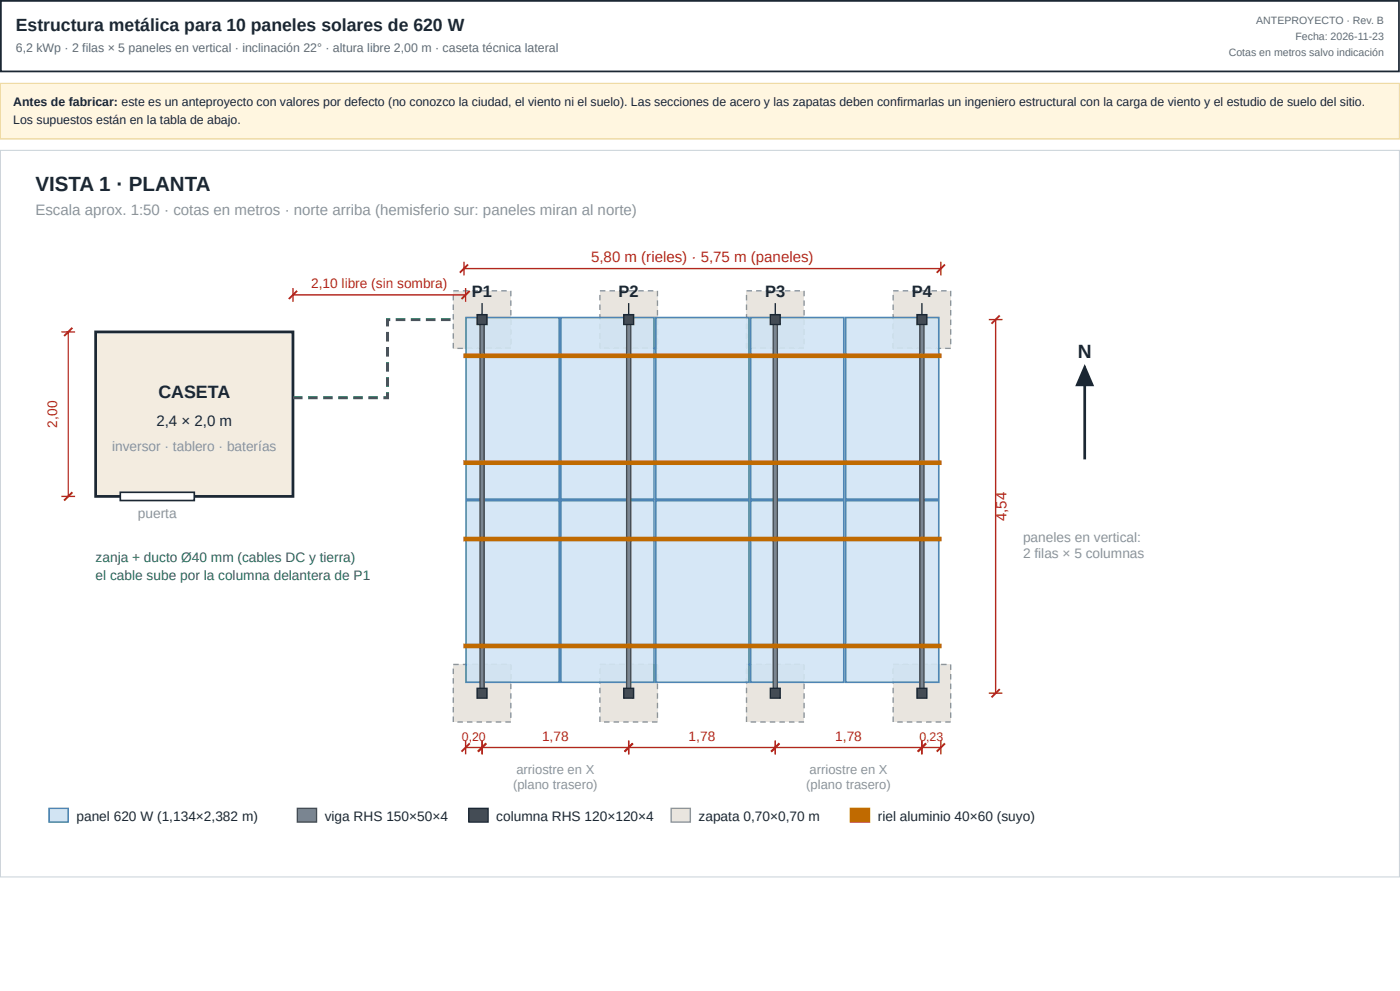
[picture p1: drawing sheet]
<svg xmlns="http://www.w3.org/2000/svg" width="420mm" height="297mm" viewBox="0 0 420 297" stroke-linecap="round" stroke-linejoin="round" font-family="sans-serif">
<path d="M.3 .3h419.6v21.1h-419.6z" fill="none" stroke="#1b2733" stroke-width=".53"/>
<path d="M0 24.9h420.2v16.9h-420.2z" fill="#fff6e0"/>
<path d="M.1 25h419.9v16.7h-419.9z" fill="none" stroke="#e8cf8b" stroke-width=".3"/>
<path d="M0 45h420.2v218.3h-420.2z" fill="#fff"/>
<path d="M.1 45.1h419.9v218h-419.9z" fill="none" stroke="#c9d1d8" stroke-width=".3"/>
<path d="M28.7 99.6h59.2v49.3h-59.2z" fill="#f3ece0"/>
<path d="M28.7 99.6h59.2v49.3h-59.2z" fill="none" stroke="#1b2733" stroke-width=".82" stroke-linecap="butt"/>
<path d="M36.1 147.7h22.2v2.5h-22.2z" fill="#fff"/>
<path d="M36.1 147.7h22.2v2.5h-22.2z" fill="none" stroke="#1b2733" stroke-width=".49"/>
<path d="M87.9 118.9h2.9v.9h-2.9zM92.5 118.9h2.8v.9h-2.8zM97 118.9h2.9v.9h-2.9zM101.5 118.9h2.9v.9h-2.9zM106 118.9h2.9v.9h-2.9zM110.6 118.9h2.8v.9h-2.8zM115.9 117.7h.9v2.1h-1.7v-.9h1.2v.4h-.4zM115.9 113.2h.9v2.8h-.9zM115.9 108.6h.9v2.9h-.9zM115.9 104.1h.9v2.9h-.9zM115.9 99.6h.9v2.9h-.9zM115.9 95.4h1.2v.9h-.8v-.4h.5v2h-.9zM118.8 95.4h2.9v.9h-2.9zM123.3 95.4h2.9v.9h-2.9zM127.8 95.4h2.9v.9h-2.9zM132.3 95.4h2.9v.9h-2.9zM136.9 95.4h.4v.9h-.4z" fill="#2d7a46"/>
<path d="M136 87.3h17.3v17.2h-17.3z" fill="#e9e5df"/>
<path d="M138.9 87h1.7v.5h-1.7zM141.8 87h1.7v.5h-1.7zM144.7 87h1.6v.5h-1.6zM147.6 87h1.6v.5h-1.6zM150.4 87h1.7v.5h-1.7zM153.1 87.3h.4v1.6h-.4zM153.1 90.1h.4v1.7h-.4zM153.1 93h.4v1.7h-.4zM153.1 95.9h.4v1.6h-.4zM153.1 98.8h.4v1.6h-.4zM153.1 101.6h.4v1.7h-.4zM151.7 104.3h1.6v.4h-1.6zM148.8 104.3h1.6v.4h-1.6zM145.9 104.3h1.7v.4h-1.7zM143 104.3h1.7v.4h-1.7zM140.2 104.3h1.6v.4h-1.6zM137.3 104.3h1.6v.4h-1.6zM135.8 102.9h.5v1.6h-.5zM135.8 100h.5v1.6h-.5zM135.8 97.1h.5v1.7h-.5zM135.8 94.2h.5v1.7h-.5zM135.8 91.4h.5v1.6h-.5zM135.8 88.5h.5v1.6h-.5zM136 87h1.7v.5h-1.7z" fill="#8a949e"/>
<path d="M136 199.4h17.3v17.2h-17.3z" fill="#e9e5df"/>
<path d="M138.9 199.2h1.7v.4h-1.7zM141.8 199.2h1.7v.4h-1.7zM144.7 199.2h1.6v.4h-1.6zM147.6 199.2h1.6v.4h-1.6zM150.4 199.2h1.7v.4h-1.7zM153.1 199.4h.4v1.6h-.4zM153.1 202.2h.4v1.7h-.4zM153.1 205.1h.4v1.7h-.4zM153.1 208h.4v1.7h-.4zM153.1 210.9h.4v1.6h-.4zM153.1 213.8h.4v1.6h-.4zM151.7 216.4h1.6v.4h-1.6zM148.8 216.4h1.6v.4h-1.6zM145.9 216.4h1.7v.4h-1.7zM143 216.4h1.7v.4h-1.7zM140.2 216.4h1.6v.4h-1.6zM137.3 216.4h1.6v.4h-1.6zM135.8 215h.5v1.6h-.5zM135.8 212.1h.5v1.7h-.5zM135.8 209.2h.5v1.7h-.5zM135.8 206.4h.5v1.6h-.5zM135.8 203.5h.5v1.6h-.5zM135.8 200.6h.5v1.6h-.5zM136 199.2h1.7v.4h-1.7z" fill="#8a949e"/>
<path d="M180.1 87.3h17.2v17.2h-17.2z" fill="#e9e5df"/>
<path d="M182.9 87h1.7v.5h-1.7zM185.8 87h1.7v.5h-1.7zM188.7 87h1.6v.5h-1.6zM191.6 87h1.6v.5h-1.6zM194.5 87h1.6v.5h-1.6zM197.1 87.3h.4v1.6h-.4zM197.1 90.1h.4v1.7h-.4zM197.1 93h.4v1.7h-.4zM197.1 95.9h.4v1.6h-.4zM197.1 98.8h.4v1.6h-.4zM197.1 101.6h.4v1.7h-.4zM195.7 104.3h1.6v.4h-1.6zM192.8 104.3h1.7v.4h-1.7zM189.9 104.3h1.7v.4h-1.7zM187 104.3h1.7v.4h-1.7zM184.2 104.3h1.6v.4h-1.6zM181.3 104.3h1.6v.4h-1.6zM179.9 102.9h.4v1.6h-.4zM179.9 100h.4v1.6h-.4zM179.9 97.1h.4v1.7h-.4zM179.9 94.2h.4v1.7h-.4zM179.9 91.4h.4v1.6h-.4zM179.9 88.5h.4v1.6h-.4zM180.1 87h1.6v.5h-1.6z" fill="#8a949e"/>
<path d="M180.1 199.4h17.2v17.2h-17.2z" fill="#e9e5df"/>
<path d="M182.9 199.2h1.7v.4h-1.7zM185.8 199.2h1.7v.4h-1.7zM188.7 199.2h1.6v.4h-1.6zM191.6 199.2h1.6v.4h-1.6zM194.5 199.2h1.6v.4h-1.6zM197.1 199.4h.4v1.6h-.4zM197.1 202.2h.4v1.7h-.4zM197.1 205.1h.4v1.7h-.4zM197.1 208h.4v1.7h-.4zM197.1 210.9h.4v1.6h-.4zM197.1 213.8h.4v1.6h-.4zM195.7 216.4h1.6v.4h-1.6zM192.8 216.4h1.7v.4h-1.7zM189.9 216.4h1.7v.4h-1.7zM187 216.4h1.7v.4h-1.7zM184.2 216.4h1.6v.4h-1.6zM181.3 216.4h1.6v.4h-1.6zM179.9 215h.4v1.6h-.4zM179.9 212.1h.4v1.7h-.4zM179.9 209.2h.4v1.7h-.4zM179.9 206.4h.4v1.6h-.4zM179.9 203.5h.4v1.6h-.4zM179.9 200.6h.4v1.6h-.4zM180.1 199.2h1.6v.4h-1.6z" fill="#8a949e"/>
<path d="M224.1 87.3h17.2v17.2h-17.2z" fill="#e9e5df"/>
<path d="M226.9 87h1.7v.5h-1.7zM229.8 87h1.7v.5h-1.7zM232.7 87h1.6v.5h-1.6zM235.6 87h1.6v.5h-1.6zM238.5 87h1.6v.5h-1.6zM241.1 87.3h.4v1.6h-.4zM241.1 90.1h.4v1.7h-.4zM241.1 93h.4v1.7h-.4zM241.1 95.9h.4v1.6h-.4zM241.1 98.8h.4v1.6h-.4zM241.1 101.6h.4v1.7h-.4zM239.7 104.3h1.6v.4h-1.6zM236.8 104.3h1.7v.4h-1.7zM233.9 104.3h1.7v.4h-1.7zM231.1 104.3h1.6v.4h-1.6zM228.2 104.3h1.6v.4h-1.6zM225.3 104.3h1.6v.4h-1.6zM223.9 102.9h.4v1.6h-.4zM223.9 100h.4v1.6h-.4zM223.9 97.1h.4v1.7h-.4zM223.9 94.2h.4v1.7h-.4zM223.9 91.4h.4v1.6h-.4zM223.9 88.5h.4v1.6h-.4zM224.1 87h1.6v.5h-1.6z" fill="#8a949e"/>
<path d="M224.1 199.4h17.2v17.2h-17.2z" fill="#e9e5df"/>
<path d="M226.9 199.2h1.7v.4h-1.7zM229.8 199.2h1.7v.4h-1.7zM232.7 199.2h1.6v.4h-1.6zM235.6 199.2h1.6v.4h-1.6zM238.5 199.2h1.6v.4h-1.6zM241.1 199.4h.4v1.6h-.4zM241.1 202.2h.4v1.7h-.4zM241.1 205.1h.4v1.7h-.4zM241.1 208h.4v1.7h-.4zM241.1 210.9h.4v1.6h-.4zM241.1 213.8h.4v1.6h-.4zM239.7 216.4h1.6v.4h-1.6zM236.8 216.4h1.7v.4h-1.7zM233.9 216.4h1.7v.4h-1.7zM231.1 216.4h1.6v.4h-1.6zM228.2 216.4h1.6v.4h-1.6zM225.3 216.4h1.6v.4h-1.6zM223.9 215h.4v1.6h-.4zM223.9 212.1h.4v1.7h-.4zM223.9 209.2h.4v1.7h-.4zM223.9 206.4h.4v1.6h-.4zM223.9 203.5h.4v1.6h-.4zM223.9 200.6h.4v1.6h-.4zM224.1 199.2h1.6v.4h-1.6z" fill="#8a949e"/>
<path d="M268.1 87.3h17.2v17.2h-17.2z" fill="#e9e5df"/>
<path d="M270.9 87h1.7v.5h-1.7zM273.8 87h1.7v.5h-1.7zM276.7 87h1.7v.5h-1.7zM279.6 87h1.6v.5h-1.6zM282.5 87h1.6v.5h-1.6zM285.1 87.3h.4v1.6h-.4zM285.1 90.1h.4v1.7h-.4zM285.1 93h.4v1.7h-.4zM285.1 95.9h.4v1.6h-.4zM285.1 98.8h.4v1.6h-.4zM285.1 101.6h.4v1.7h-.4zM283.7 104.3h1.6v.4h-1.6zM280.8 104.3h1.7v.4h-1.7zM277.9 104.3h1.7v.4h-1.7zM275.1 104.3h1.6v.4h-1.6zM272.2 104.3h1.6v.4h-1.6zM269.3 104.3h1.6v.4h-1.6zM267.9 102.9h.4v1.6h-.4zM267.9 100h.4v1.6h-.4zM267.9 97.1h.4v1.7h-.4zM267.9 94.2h.4v1.7h-.4zM267.9 91.4h.4v1.6h-.4zM267.9 88.5h.4v1.6h-.4zM268.1 87h1.6v.5h-1.6z" fill="#8a949e"/>
<path d="M268.1 199.4h17.2v17.2h-17.2z" fill="#e9e5df"/>
<path d="M270.9 199.2h1.7v.4h-1.7zM273.8 199.2h1.7v.4h-1.7zM276.7 199.2h1.7v.4h-1.7zM279.6 199.2h1.6v.4h-1.6zM282.5 199.2h1.6v.4h-1.6zM285.1 199.4h.4v1.6h-.4zM285.1 202.2h.4v1.7h-.4zM285.1 205.1h.4v1.7h-.4zM285.1 208h.4v1.7h-.4zM285.1 210.9h.4v1.6h-.4zM285.1 213.8h.4v1.6h-.4zM283.7 216.4h1.6v.4h-1.6zM280.8 216.4h1.7v.4h-1.7zM277.9 216.4h1.7v.4h-1.7zM275.1 216.4h1.6v.4h-1.6zM272.2 216.4h1.6v.4h-1.6zM269.3 216.4h1.6v.4h-1.6zM267.9 215h.4v1.6h-.4zM267.9 212.1h.4v1.7h-.4zM267.9 209.2h.4v1.7h-.4zM267.9 206.4h.4v1.6h-.4zM267.9 203.5h.4v1.6h-.4zM267.9 200.6h.4v1.6h-.4zM268.1 199.2h1.6v.4h-1.6z" fill="#8a949e"/>
<path d="M139.9 95.3h27.9v54.5h-27.9z" fill="#cfe3f5"/>
<path d="M139.9 95.3h27.9v54.5h-27.9z" fill="none" stroke="#2f6fa8" stroke-width=".49"/>
<path d="M168.3 95.3h28v54.5h-28z" fill="#cfe3f5"/>
<path d="M168.3 95.3h28v54.5h-28z" fill="none" stroke="#2f6fa8" stroke-width=".49"/>
<path d="M196.8 95.3h28v54.5h-28z" fill="#cfe3f5"/>
<path d="M196.8 95.3h28v54.5h-28z" fill="none" stroke="#2f6fa8" stroke-width=".49"/>
<path d="M225.3 95.3h28v54.5h-28z" fill="#cfe3f5"/>
<path d="M225.3 95.3h28v54.5h-28z" fill="none" stroke="#2f6fa8" stroke-width=".49"/>
<path d="M253.8 95.3h28v54.5h-28z" fill="#cfe3f5"/>
<path d="M253.8 95.3h28v54.5h-28z" fill="none" stroke="#2f6fa8" stroke-width=".49"/>
<path d="M139.9 150.2h27.9v54.5h-27.9z" fill="#cfe3f5"/>
<path d="M139.9 150.2h27.9v54.5h-27.9z" fill="none" stroke="#2f6fa8" stroke-width=".49"/>
<path d="M168.3 150.2h28v54.5h-28z" fill="#cfe3f5"/>
<path d="M168.3 150.2h28v54.5h-28z" fill="none" stroke="#2f6fa8" stroke-width=".49"/>
<path d="M196.8 150.2h28v54.5h-28z" fill="#cfe3f5"/>
<path d="M196.8 150.2h28v54.5h-28z" fill="none" stroke="#2f6fa8" stroke-width=".49"/>
<path d="M225.3 150.2h28v54.5h-28z" fill="#cfe3f5"/>
<path d="M225.3 150.2h28v54.5h-28z" fill="none" stroke="#2f6fa8" stroke-width=".49"/>
<path d="M253.8 150.2h28v54.5h-28z" fill="#cfe3f5"/>
<path d="M253.8 150.2h28v54.5h-28z" fill="none" stroke="#2f6fa8" stroke-width=".49"/>
<path d="M144.1 95.9h1.2v112.1h-1.2z" fill="#7a8591"/>
<path d="M144.1 95.9h1.2v112.1h-1.2z" fill="none" stroke="#444c55" stroke-width=".41"/>
<path d="M188.1 95.9h1.2v112.1h-1.2z" fill="#7a8591"/>
<path d="M188.1 95.9h1.2v112.1h-1.2z" fill="none" stroke="#444c55" stroke-width=".41"/>
<path d="M232.1 95.9h1.2v112.1h-1.2z" fill="#7a8591"/>
<path d="M232.1 95.9h1.2v112.1h-1.2z" fill="none" stroke="#444c55" stroke-width=".41"/>
<path d="M276.1 95.9h1.2v112.1h-1.2z" fill="#7a8591"/>
<path d="M276.1 95.9h1.2v112.1h-1.2z" fill="none" stroke="#444c55" stroke-width=".41"/>
<path d="M139.3 106.3h143.1v.9h-143.1z" fill="#c06a00"/>
<path d="M139.3 106.3h143.1v.9h-143.1z" fill="none" stroke="#c06a00" stroke-width=".41"/>
<path d="M139.3 138.3h143.1v1h-143.1z" fill="#c06a00"/>
<path d="M139.3 138.3h143.1v1h-143.1z" fill="none" stroke="#c06a00" stroke-width=".41"/>
<path d="M139.3 161.2h143.1v1h-143.1z" fill="#c06a00"/>
<path d="M139.3 161.2h143.1v1h-143.1z" fill="none" stroke="#c06a00" stroke-width=".41"/>
<path d="M139.3 193.3h143.1v1h-143.1z" fill="#c06a00"/>
<path d="M139.3 193.3h143.1v1h-143.1z" fill="none" stroke="#c06a00" stroke-width=".41"/>
<path d="M143.2 94.4h3v3h-3z" fill="#444c55"/>
<path d="M143.2 94.4h3v3h-3z" fill="none" stroke="#1b2733" stroke-width=".41"/>
<path d="M143.2 206.5h3v3h-3z" fill="#444c55"/>
<path d="M143.2 206.5h3v3h-3z" fill="none" stroke="#1b2733" stroke-width=".41"/>
<path d="M187.2 94.4h3v3h-3z" fill="#444c55"/>
<path d="M187.2 94.4h3v3h-3z" fill="none" stroke="#1b2733" stroke-width=".41"/>
<path d="M187.2 206.5h3v3h-3z" fill="#444c55"/>
<path d="M187.2 206.5h3v3h-3z" fill="none" stroke="#1b2733" stroke-width=".41"/>
<path d="M231.2 94.4h3v3h-3z" fill="#444c55"/>
<path d="M231.2 94.4h3v3h-3z" fill="none" stroke="#1b2733" stroke-width=".41"/>
<path d="M231.2 206.5h3v3h-3z" fill="#444c55"/>
<path d="M231.2 206.5h3v3h-3z" fill="none" stroke="#1b2733" stroke-width=".41"/>
<path d="M275.2 94.4h3v3h-3z" fill="#444c55"/>
<path d="M275.2 94.4h3v3h-3z" fill="none" stroke="#1b2733" stroke-width=".41"/>
<path d="M275.2 206.5h3v3h-3z" fill="#444c55"/>
<path d="M144.7 91v3.7M188.7 91v3.7M232.7 91v3.7M276.7 91v3.7M275.2 206.5h3v3h-3z" fill="none" stroke="#1b2733" stroke-width=".41"/>
<g fill="none" stroke="#b3261e" stroke-width=".41">
<path d="M139.3 78.5v4.1M282.4 78.5v4.1M18.4 99.6h4.1M20.5 99.6v49.3M87.9 88.5h51.9M87.9 86.4v4.1M139.3 80.6h143.1M139.8 86.4v4.1M296.8 95.9h4.1M298.8 95.9v112.1M18.4 148.9h4.1M296.8 208h4.1"/>
<path d="M139.8 224.3h142.6M139.8 222.2v4.1M144.7 222.2v4.1M188.7 222.2v4.1M232.7 222.2v4.1M276.7 222.2v4.1M282.4 222.2v4.1"/>
</g>
<g fill="none" stroke="#b3261e" stroke-width=".58">
<path d="M140.5 79.4l-2.5 2.4M283.6 79.4l-2.5 2.4M21.7 98.4l-2.5 2.4M89.2 87.3l-2.5 2.4M141 87.3l-2.5 2.4M300.1 94.7l-2.5 2.4M21.7 147.7l-2.5 2.5M300.1 206.8l-2.5 2.4M141 223.1l-2.5 2.4M145.9 223.1l-2.4 2.4M189.9 223.1l-2.4 2.4M233.9 223.1l-2.4 2.4"/>
<path d="M277.9 223.1l-2.4 2.4M283.6 223.1l-2.5 2.4"/>
</g>
<path d="M325.6 113.2v24.6" fill="none" stroke="#1b2733" stroke-width=".82" stroke-linecap="butt"/>
<path d="M325.6 109.9l2.4 5.7h-4.9z" fill="#1b2733"/>
<path d="M325.6 109.9l2.4 5.7h-4.9z" fill="none" stroke="#1b2733" stroke-width=".49"/>
<path d="M14.7 242.6h5.8v4.1h-5.8z" fill="#cfe3f5"/>
<path d="M14.7 242.6h5.8v4.1h-5.8z" fill="none" stroke="#2f6fa8" stroke-width=".41"/>
<path d="M89.2 242.6h5.8v4.1h-5.8z" fill="#7a8591"/>
<path d="M89.2 242.6h5.8v4.1h-5.8z" fill="none" stroke="#444c55" stroke-width=".41"/>
<path d="M140.7 242.6h5.8v4.1h-5.8z" fill="#444c55"/>
<path d="M140.7 242.6h5.8v4.1h-5.8z" fill="none" stroke="#1b2733" stroke-width=".41"/>
<path d="M201.4 242.6h5.8v4.1h-5.8z" fill="#e9e5df"/>
<path d="M201.4 242.6h5.8v4.1h-5.8z" fill="none" stroke="#8a949e" stroke-width=".41"/>
<path d="M255.2 242.6h5.8v4.1h-5.8z" fill="#c06a00"/>
<path d="M255.2 242.6h5.8v4.1h-5.8z" fill="none" stroke="#c06a00" stroke-width=".41"/>
<text font-size="6.2" fill="#1b2733" x="10.6" y="57.2">VISTA 1 · PLANTA</text>
<text font-size="5.8" fill="#1b2733" x="323.5" y="107.4">N</text>
<g font-size="5.3" fill="#1b2733">
<text x="4.8" y="9.3">Estructura metálica para 10 paneles solares de 620 W</text>
<text x="47.5" y="119.3">CASETA</text>
</g>
<g font-size="4.9" fill="#1b2733">
<text x="141.7" y="89">P1</text>
<text x="185.7" y="89">P2</text>
<text x="229.7" y="89">P3</text>
<text x="273.7" y="89">P4</text>
</g>
<text font-size="4.5" fill="#8a949e" x="10.6" y="64.6">Escala aprox. 1:50 · cotas en metros · norte arriba (hemisferio sur: paneles miran al norte)</text>
<g font-size="4.5" fill="#b3261e">
<text x="177.4" y="78.5">5,80 m (rieles) · 5,75 m (paneles)</text>
<text x="302.1" y="156.3" transform="rotate(-90 302.1 156.3)">4,54</text>
</g>
<text font-size="4.5" fill="#1b2733" x="47" y="128">2,4 × 2,0 m</text>
<g font-size="4.1" fill="#b3261e">
<text x="93.4" y="86.4">2,10 libre (sin sombra)</text>
<text x="17.2" y="128.3" transform="rotate(-90 17.2 128.3)">2,00</text>
<text x="162.7" y="222.2">1,78</text>
<text x="206.7" y="222.2">1,78</text>
<text x="250.7" y="222.2">1,78</text>
</g>
<g font-size="4.1" fill="#8a949e">
<text x="33.7" y="135.4">inversor · tablero · baterías</text>
<text x="41.4" y="155.5">puerta</text>
<text x="307.1" y="162.5">paneles en vertical:</text>
<text x="307.1" y="167.5">2 filas × 5 columnas</text>
</g>
<g font-size="4.1" fill="#2d7a46">
<text x="28.7" y="168.7">zanja + ducto Ø40 mm (cables DC y tierra)</text>
<text x="28.7" y="174">el cable sube por la columna delantera de P1</text>
</g>
<g font-size="4.1" fill="#1b2733">
<text x="22.9" y="246.3">panel 620 W (1,134×2,382 m)</text>
<text x="97.5" y="246.3">viga RHS 150×50×4</text>
<text x="149" y="246.3">columna RHS 120×120×4</text>
<text x="209.7" y="246.3">zapata 0,70×0,70 m</text>
<text x="263.5" y="246.3">riel aluminio 40×60 (suyo)</text>
</g>
<g font-size="3.9" fill="#8a949e">
<text x="155" y="232.2">arriostre en X</text>
<text x="243" y="232.2">arriostre en X</text>
<text x="154" y="236.7">(plano trasero)</text>
<text x="242" y="236.7">(plano trasero)</text>
</g>
<text font-size="3.7" fill="#5d6b78" x="4.8" y="15.6">6,2 kWp · 2 filas × 5 paneles en vertical · inclinación 22° · altura libre 2,00 m · caseta técnica lateral</text>
<g font-size="3.7" fill="#1b2733">
<text x="4" y="31.8">Antes de fabricar: este es un anteproyecto con valores por defecto (no conozco la ciudad, el viento ni el suelo). Las secciones de acero y las zapatas deben confirmarlas un ingeniero estructural con la carga de viento y el estudio de suelo del sitio.</text>
<text x="4" y="37.3">Los supuestos están en la tabla de abajo.</text>
</g>
<g font-size="3.7" fill="#b3261e">
<text x="138.6" y="222.2">0,20</text>
<text x="275.9" y="222.2">0,23</text>
</g>
<g font-size="3.2" fill="#5d6b78">
<text x="377.1" y="7.1">ANTEPROYECTO · Rev. B</text>
<text x="388.8" y="11.9">Fecha: 2026-11-23</text>
<text x="368.8" y="16.7">Cotas en metros salvo indicación</text>
</g>
</svg>
